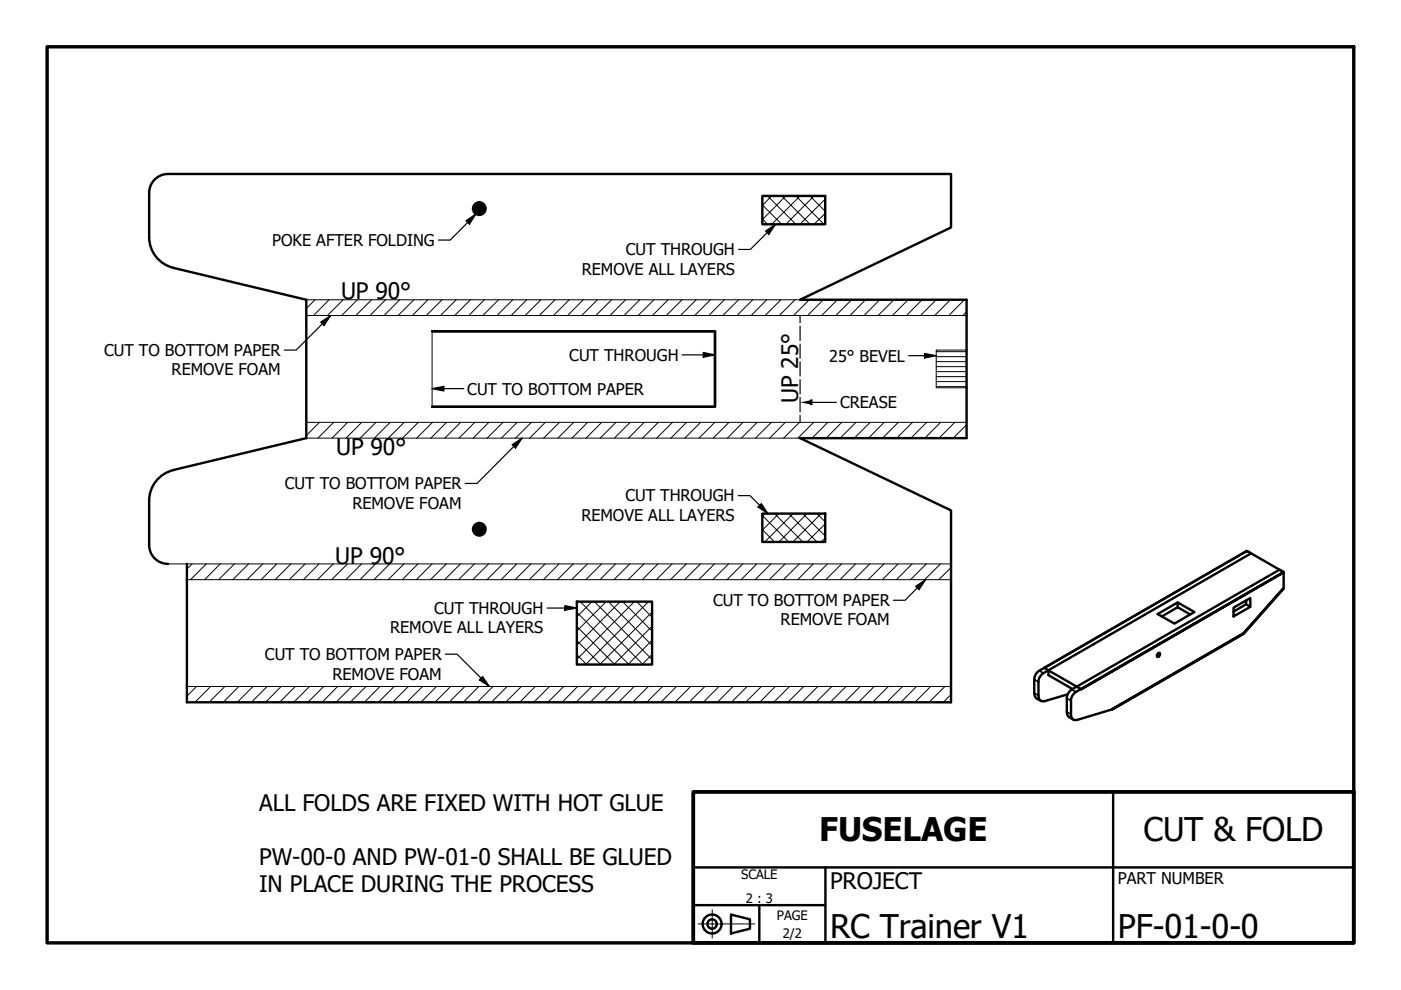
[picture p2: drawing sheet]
<svg xmlns="http://www.w3.org/2000/svg" width="297mm" height="210mm" viewBox="0 0 297 210" stroke-linecap="round" stroke-linejoin="round" font-family="sans-serif">
<!-- layer: Visible (ISO) -->
<g fill="none" stroke="#000" stroke-width=".51">
<path d="M31.6 40.9v9.4a6.7 6.7 0 0 0 5.1 6.5M31.6 40.9a4 4 0 0 1 4-4h166v11.3l-32 15.4h35.3v29.3h-35.3l32 15.3v40.7h-162v-29.3M36.7 56.8l28.2 6.8v29.3l-28.2 6.8M161.6 41.5h13.4v6.1h-13.4zM91.6 70.2h60v16h-60M36.7 99.7a6.7 6.7 0 0 0-5.1 6.4v9.5a4 4 0 0 0 4 4M161.6 108.9h13.4v6h-13.4zM122.3 127.6h16v13.3h-16zM245.4 130.2l4.3-2.5 3.5 2.1-4.2 2.4zM245.5 138.5l.2-.1a.44 .44 0 0 1 .2 .6 .44 .44 0 0 1-.6 .2zM249.7 127.7v1M252.3 130.3l-2.6-1.6-3.4 2"/>
<path d="M261.5 128.8l3.6-2v1.9l-3.6 2zM264.2 127.3v.8l-2.7 1.6M264.2 128.1l.9 .6M272.1 124.7l-8.4 9.7zM222.3 142.2v.9l5.1 3M226.4 147.2l-4.9 1.4a1.02 1.02 0 0 1-1.3-1.1v-3.2l.2-.6 .6-.8 44.3-25.6-.9-.5-44.1 25.4-.6 .6-.3 .7-.1 3.5a1.3 1.3 0 0 0 .5 1.1l.9 .5M229.2 146.1l43-24.8zM229.2 146.1l-7.8-4.5 43-24.8 7.8 4.5v3.5l-8.5 9.6-27.8 16-7.5 2.2a1.02 1.02 0 0 1-1.3-1.2v-3.1l.2-.7 .6-.7 44.3-25.6-.9-.5-44.1 25.4-.6 .7-.4 .9v3.1a1.3 1.3 0 0 0 .5 1.2l.9 .5M235.9 150.3l27.8-16v.1z"/>
<circle cx="101.6" cy="44.2" r="1.33"/>
<circle cx="101.6" cy="112.2" r="1.33"/>
</g>
<path d="M64.9 66.9h140M64.9 63.6h104.7M91.6 70.2v16M204.9 74.2h-6.4v8h6.4M64.9 89.5h140M64.9 92.9h104.7M35.6 119.6h166M39.6 122.9h162M39.6 145.6h162" fill="none" stroke="#000" stroke-width=".21"/>
<!-- layer: Visible Narrow (ISO) -->
<path d="M219.3 147l.9 .5M219.3 144.1l.9 .5M220.3 142.2l.9 .5M226.2 148.1l.9 .5M226.2 150.9l.9 .5M227.2 146.2l.9 .5" fill="none" stroke="#000" stroke-width=".34"/>
<!-- layer: Hatch (ISO) -->
<g fill="#000">
<circle cx="101.6" cy="44.2" r="1.33"/>
<circle cx="101.6" cy="112.2" r="1.33"/>
</g>
<g fill="none" stroke="#000" stroke-width=".21">
<path d="M161.6 46.4l1.1 1.2M161.6 43.4l4.1 4.2M162.7 41.5l6 6.1M163.6 41.5l-2 2.1M165.7 41.5l6 6.1M166.6 41.5l-5 5.1M168.7 41.5l6 6.1M169.6 41.5l-6 6.1M171.7 41.5l3.3 3.3M172.6 41.5l-6 6.1M174.7 41.5l.3 .3M175 45.2l-2.4 2.4"/>
<path d="M175 42.2l-5.4 5.4M66.8 63.6l-1.9 1.8M69.8 63.6l-3.3 3.3M72.8 63.6l-3.4 3.3M75.8 63.6l-3.4 3.3M78.8 63.6l-3.4 3.3M81.7 63.6l-3.3 3.3M84.8 63.6l-3.4 3.3M87.8 63.6l-3.4 3.3M90.7 63.6l-3.3 3.3M93.7 63.6l-3.3 3.3M96.7 63.6l-3.3 3.3"/>
<path d="M99.7 63.6l-3.3 3.3M102.7 63.6l-3.3 3.3M105.7 63.6l-3.3 3.3M108.7 63.6l-3.3 3.3M111.7 63.6l-3.3 3.3M114.7 63.6l-3.4 3.3M117.7 63.6l-3.4 3.3M120.7 63.6l-3.4 3.3M123.7 63.6l-3.3 3.3M126.7 63.6l-3.4 3.3M129.7 63.6l-3.4 3.3M132.6 63.6l-3.3 3.3"/>
<path d="M135.6 63.6l-3.3 3.3M138.6 63.6l-3.3 3.3M141.6 63.6l-3.3 3.3M144.6 63.6l-3.3 3.3M147.6 63.6l-3.3 3.3M150.6 63.6l-3.3 3.3M153.6 63.6l-3.3 3.3M156.6 63.6l-3.4 3.3M159.6 63.6l-3.3 3.3M162.6 63.6l-3.3 3.3M165.6 63.6l-3.4 3.3M168.6 63.6l-3.4 3.3"/>
<path d="M171.6 63.6l-3.4 3.3M174.5 63.6l-3.3 3.3M177.5 63.6l-3.3 3.3M180.6 63.6l-3.4 3.3M183.5 63.6l-3.3 3.3M186.5 63.6l-3.3 3.3M189.5 63.6l-3.3 3.3M192.5 63.6l-3.3 3.3M195.5 63.6l-3.3 3.3M198.5 63.6l-3.3 3.3M198.5 79.9h6.4M198.5 78.8h6.4"/>
<path d="M198.5 77.7h6.4M198.5 76.7h6.4M198.5 75.6h6.4M198.5 74.6h6.4M201.5 63.6l-3.3 3.3M204.5 63.6l-3.3 3.3M204.9 66.1l-.8 .8M67.7 89.5l-2.8 2.8M70.7 89.5l-3.3 3.4M73.7 89.5l-3.3 3.4M76.7 89.5l-3.3 3.4M79.7 89.5l-3.3 3.4"/>
<path d="M82.7 89.5l-3.3 3.4M85.7 89.5l-3.4 3.4M88.7 89.5l-3.4 3.4M91.7 89.5l-3.4 3.4M94.7 89.5l-3.3 3.4M97.7 89.5l-3.4 3.4M100.7 89.5l-3.4 3.4M103.6 89.5l-3.3 3.4M106.6 89.5l-3.3 3.4M109.6 89.5l-3.3 3.4M112.6 89.5l-3.3 3.4M115.6 89.5l-3.3 3.4"/>
<path d="M118.6 89.5l-3.3 3.4M121.6 89.5l-3.3 3.4M124.6 89.5l-3.3 3.4M127.6 89.5l-3.4 3.4M130.6 89.5l-3.3 3.4M133.6 89.5l-3.3 3.4M136.6 89.5l-3.3 3.4M139.6 89.5l-3.4 3.4M142.6 89.5l-3.4 3.4M145.5 89.5l-3.3 3.4M148.5 89.5l-3.3 3.4M151.6 89.5l-3.4 3.4"/>
<path d="M154.6 89.5l-3.4 3.4M157.5 89.5l-3.3 3.4M160.5 89.5l-3.3 3.4M163.5 89.5l-3.3 3.4M166.5 89.5l-3.3 3.4M169.5 89.5l-3.3 3.4M172.5 89.5l-3.3 3.4M175.5 89.5l-3.3 3.4M178.5 89.5l-3.3 3.4M181.5 89.5l-3.4 3.4M184.5 89.5l-3.4 3.4M187.5 89.5l-3.4 3.4"/>
<path d="M190.5 89.5l-3.4 3.4M193.5 89.5l-3.4 3.4M196.5 89.5l-3.4 3.4M198.5 82h6.4M198.5 80.9h6.4M199.4 89.5l-3.3 3.4M202.4 89.5l-3.3 3.4M204.9 90.1l-2.8 2.8M40.7 119.6l-1.1 1.1M43.7 119.6l-3.3 3.3M46.7 119.6l-3.3 3.3M49.7 119.6l-3.3 3.3"/>
<path d="M52.7 119.6l-3.3 3.3M55.7 119.6l-3.3 3.3M58.7 119.6l-3.3 3.3M61.7 119.6l-3.4 3.3M64.7 119.6l-3.4 3.3M67.6 119.6l-3.3 3.3M70.7 119.6l-3.4 3.3M73.7 119.6l-3.4 3.3M76.7 119.6l-3.4 3.3M79.6 119.6l-3.3 3.3M82.6 119.6l-3.3 3.3M85.6 119.6l-3.3 3.3"/>
<path d="M88.6 119.6l-3.3 3.3M91.6 119.6l-3.3 3.3M94.6 119.6l-3.3 3.3M97.6 119.6l-3.3 3.3M100.6 119.6l-3.4 3.3M103.6 119.6l-3.4 3.3M106.6 119.6l-3.3 3.3M109.6 119.6l-3.3 3.3M112.6 119.6l-3.4 3.3M115.6 119.6l-3.4 3.3M118.5 119.6l-3.3 3.3M121.5 119.6l-3.3 3.3"/>
<path d="M124.5 119.6l-3.3 3.3M127.6 119.6l-3.4 3.3M130.5 119.6l-3.3 3.3M133.5 119.6l-3.3 3.3M136.5 119.6l-3.3 3.3M139.5 119.6l-3.3 3.3M142.5 119.6l-3.4 3.3M145.5 119.6l-3.3 3.3M148.5 119.6l-3.3 3.3M151.5 119.6l-3.3 3.3M154.5 119.6l-3.4 3.3M157.5 119.6l-3.4 3.3"/>
<path d="M160.4 119.6l-3.3 3.3M161.6 112.3l2.6 2.6M161.6 109.3l5.6 5.6M162.1 108.9l-.5 .5M163.4 119.6l-3.3 3.3M164.2 108.9l6 6M165.1 108.9l-3.5 3.5M166.5 119.6l-3.4 3.3M167.2 108.9l6 6M168.1 108.9l-6 6M169.5 119.6l-3.4 3.3M170.2 108.9l4.8 4.7"/>
<path d="M171.1 108.9l-6 6M172.4 119.6l-3.3 3.3M173.2 108.9l1.8 1.7M174.1 108.9l-6 6M175 111.1l-3.9 3.8M175 114.1l-.9 .8M175.4 119.6l-3.3 3.3M178.4 119.6l-3.3 3.3M181.4 119.6l-3.3 3.3M184.4 119.6l-3.3 3.3M187.4 119.6l-3.3 3.3M190.4 119.6l-3.3 3.3"/>
<path d="M193.4 119.6l-3.3 3.3M196.4 119.6l-3.4 3.3M199.4 119.6l-3.4 3.3M122.3 138.8l2.1 2.1M122.3 135.8l5.1 5.1M122.3 132.8l8 8.1M122.3 129.8l11 11.1M122.5 127.6l-.2 .2M123 127.6l13.4 13.3M125.5 127.6l-3.2 3.2M126 127.6l12.3 12.2M128.5 127.6l-6.2 6.2"/>
<path d="M129 127.6l9.3 9.2M131.5 127.6l-9.2 9.2M132 127.6l6.3 6.2M134.5 127.6l-12.2 12.2M135 127.6l3.3 3.3M137.5 127.6l-13.3 13.3M138 127.6l.3 .3M138.3 132.8l-8.2 8.1M138.3 129.8l-11.1 11.1M138.3 138.7l-2.2 2.2M138.3 135.7l-5.2 5.2M201.6 120.3l-2.5 2.6"/>
<path d="M41.7 145.6l-2.1 2M44.7 145.6l-3.4 3.3M47.7 145.6l-3.4 3.3M50.6 145.6l-3.3 3.3M53.6 145.6l-3.3 3.3M56.6 145.6l-3.3 3.3M59.6 145.6l-3.3 3.3M62.6 145.6l-3.3 3.3M65.6 145.6l-3.3 3.3M68.6 145.6l-3.3 3.3M71.6 145.6l-3.3 3.3M74.6 145.6l-3.4 3.3"/>
<path d="M77.6 145.6l-3.3 3.3M80.6 145.6l-3.3 3.3M83.6 145.6l-3.4 3.3M86.6 145.6l-3.4 3.3M89.6 145.6l-3.4 3.3M92.5 145.6l-3.3 3.3M95.5 145.6l-3.3 3.3M98.6 145.6l-3.4 3.3M101.5 145.6l-3.3 3.3M104.5 145.6l-3.3 3.3M107.5 145.6l-3.3 3.3M110.5 145.6l-3.3 3.3"/>
<path d="M113.5 145.6l-3.3 3.3M116.5 145.6l-3.3 3.3M119.5 145.6l-3.3 3.3M122.5 145.6l-3.3 3.3M125.5 145.6l-3.4 3.3M128.5 145.6l-3.4 3.3M131.5 145.6l-3.4 3.3M134.5 145.6l-3.4 3.3M137.5 145.6l-3.4 3.3M140.5 145.6l-3.4 3.3M143.4 145.6l-3.3 3.3M146.4 145.6l-3.3 3.3"/>
<path d="M149.4 145.6l-3.3 3.3M152.4 145.6l-3.3 3.3M155.4 145.6l-3.3 3.3M158.4 145.6l-3.3 3.3M161.4 145.6l-3.3 3.3M164.4 145.6l-3.3 3.3M167.4 145.6l-3.4 3.3M170.4 145.6l-3.4 3.3M173.4 145.6l-3.3 3.3M176.4 145.6l-3.4 3.3M179.4 145.6l-3.4 3.3M182.4 145.6l-3.4 3.3"/>
<path d="M185.3 145.6l-3.3 3.3M188.3 145.6l-3.3 3.3M191.3 145.6l-3.3 3.3M194.3 145.6l-3.3 3.3M197.3 145.6l-3.3 3.3M200.3 145.6l-3.3 3.3M201.6 147.2l-1.6 1.7"/>
</g>
<!-- layer: Border (ISO) -->
<path d="M10 9.9h277v190h-277z" fill="none" stroke="#000" stroke-width=".72"/>
<!-- layer: Title (ISO) -->
<g fill="none" stroke="#000" stroke-width=".51">
<path d="M236 167.9v32M147 191.9h28M147 183.9h140M155 193.9l4 1v2l-4 1zM161 191.9v8M175 183.9v16"/>
<circle cx="151" cy="195.9" r="2.01"/>
<circle cx="151" cy="195.9" r=".99"/>
</g>
<g fill="none" stroke="#000" stroke-width=".21">
<path d="M148 195.9h.5M148.5 195.9h.3M148.9 195.9h.9M149.9 195.9h.2M150.2 195.9h.9M151 192.9v.4M151 193.4v.2M151 193.7v.8M151 194.6v.2M151 194.9v.8M151 195.8v.2M151 196.1v.8"/>
<path d="M151 197v.2M151 197.3v.8M151 198.2v.2M151 198.5v.4M151.2 195.9h.2M151.6 195.9h.8M152.6 195.9h.2M152.9 195.9h.9M153.9 195.9h.2M154.2 195.9h.9M155.2 195.9h.2M155.6 195.9h.9"/>
<path d="M156.5 195.9h.3M156.9 195.9h.9M157.9 195.9h.2M158.2 195.9h.9M159.2 195.9h.2M159.6 195.9h.4"/>
</g>
<path d="M147 167.9h140v32h-140z" fill="none" stroke="#000" stroke-width=".8"/>
<!-- layer: Sketch Geometry (ISO) -->
<path d="M169.6 66.9v1.5M169.6 69.1v3.1M169.6 73v3M169.6 76.7v3M169.6 80.5v3M169.6 84.3v3M169.6 88.1v1.4" fill="none" stroke="#000" stroke-width=".25"/>
<!-- layer: Symbol (ISO) -->
<g fill="none" stroke="#000" stroke-width=".25">
<path d="M98.8 46.8l2.1-1.4-1.4 2.1zM100.9 45.4l-5.4 5.5h-2.5M162.3 49l2.1-1.4-1.4 2.1zM164.4 47.6l-5.3 5.3h-2.5M68 68.3l2.1-1.4-1.4 2.1zM70.1 66.9l-7.3 7.3h-2.5M144.6 75.2h7M149.1 74.7l2.5 .5-2.5 .5zM192.7 75.4h5.8M196 74.9l2.5 .5-2.5 .5zM91.6 82.4l2.5-.5v1zM91.6 82.4h6.7"/>
<path d="M108.6 94.3l2.1-1.4-1.4 2.1zM110.7 92.9l-9.6 9.6h-2.5M171.8 85.3h5.5M171.8 84.9l.3-.1v1l-.3-.1M156.5 105.1h2.5l3.8 3.8M161.4 106.8l1.4 2.1-2.1-1.4zM94.4 138.7h2.5l6.9 6.9M116 128.9h6.3M119.8 128.4l2.5 .5-2.5 .5zM194.1 124.3l2.2-1.4-1.4 2.1zM196.3 122.9l-4.4 4.4h-2.5M102.3 143.4l1.5 2.2-2.2-1.4z"/>
</g>
<g fill="#000">
<path d="M98.8 46.8l2.1-1.4-1.4 2.1z" fill-rule="evenodd"/>
<path d="M162.3 49l2.1-1.4-1.4 2.1z" fill-rule="evenodd"/>
<path d="M68 68.3l2.1-1.4-1.4 2.1z" fill-rule="evenodd"/>
<path d="M149.1 74.7l2.5 .5-2.5 .5z" fill-rule="evenodd"/>
<path d="M196 74.9l2.5 .5-2.5 .5z" fill-rule="evenodd"/>
<path d="M91.6 82.4l2.5-.5v1z" fill-rule="evenodd"/>
<path d="M108.6 94.3l2.1-1.4-1.4 2.1z" fill-rule="evenodd"/>
<path d="M169.6 85.3l2.5-.5v1z" fill-rule="evenodd"/>
<path d="M161.4 106.8l1.4 2.1-2.1-1.4z" fill-rule="evenodd"/>
<path d="M119.8 128.4l2.5 .5-2.5 .5z" fill-rule="evenodd"/>
<path d="M194.1 124.3l2.2-1.4-1.4 2.1z" fill-rule="evenodd"/>
<path d="M102.3 143.4l1.5 2.2-2.2-1.4z" fill-rule="evenodd"/>
</g>
<g font-size="6.9">
<text x="173.7" y="178.4">FUSELAGE</text>
<text x="242.4" y="178.4">CUT &amp; FOLD</text>
<text x="176" y="198.8">RC Trainer V1</text>
<text x="237" y="198.8">PF-01-0-0</text>
</g>
<g font-size="4.8">
<text x="72.3" y="63.5">UP 90°</text>
<text x="169.2" y="85.5" transform="rotate(-90 169.2 85.5)">UP 25°</text>
<text x="71.3" y="96.4">UP 90°</text>
<text x="71.1" y="119.5">UP 90°</text>
<text x="54.9" y="171.9">ALL FOLDS ARE FIXED WITH HOT GLUE</text>
<text x="54.9" y="183.4">PW-00-0 AND PW-01-0 SHALL BE GLUED</text>
<text x="54.9" y="189.2">IN PLACE DURING THE PROCESS</text>
<text x="176" y="188.5">PROJECT</text>
</g>
<g font-size="3.4">
<text x="57.7" y="52.1">POKE AFTER FOLDING</text>
<text x="123.4" y="58.3">REMOVE ALL LAYERS</text>
<text x="132.7" y="54.1">CUT THROUGH</text>
<text x="22.1" y="75.5">CUT TO BOTTOM PAPER</text>
<text x="120.7" y="76.5">CUT THROUGH</text>
<text x="175.8" y="76.7">25° BEVEL</text>
<text x="36.4" y="79.6">REMOVE FOAM</text>
<text x="99.1" y="83.7">CUT TO BOTTOM PAPER</text>
<text x="178.1" y="86.5">CREASE</text>
<text x="60.4" y="103.7">CUT TO BOTTOM PAPER</text>
<text x="74.7" y="107.8">REMOVE FOAM</text>
<text x="132.6" y="106.3">CUT THROUGH</text>
<text x="123.3" y="110.5">REMOVE ALL LAYERS</text>
<text x="92" y="130.1">CUT THROUGH</text>
<text x="151.2" y="128.5">CUT TO BOTTOM PAPER</text>
<text x="82.7" y="134.3">REMOVE ALL LAYERS</text>
<text x="165.5" y="132.6">REMOVE FOAM</text>
<text x="56.2" y="140">CUT TO BOTTOM PAPER</text>
<text x="70.5" y="144.1">REMOVE FOAM</text>
<text x="237" y="187.4">PART NUMBER</text>
</g>
<g font-size="2.8">
<text x="157.1" y="186.5">SCALE</text>
<text x="158.2" y="191.4">2 : 3</text>
<text x="164.7" y="195">PAGE</text>
<text x="166" y="199">2/2</text>
</g>
</svg>
